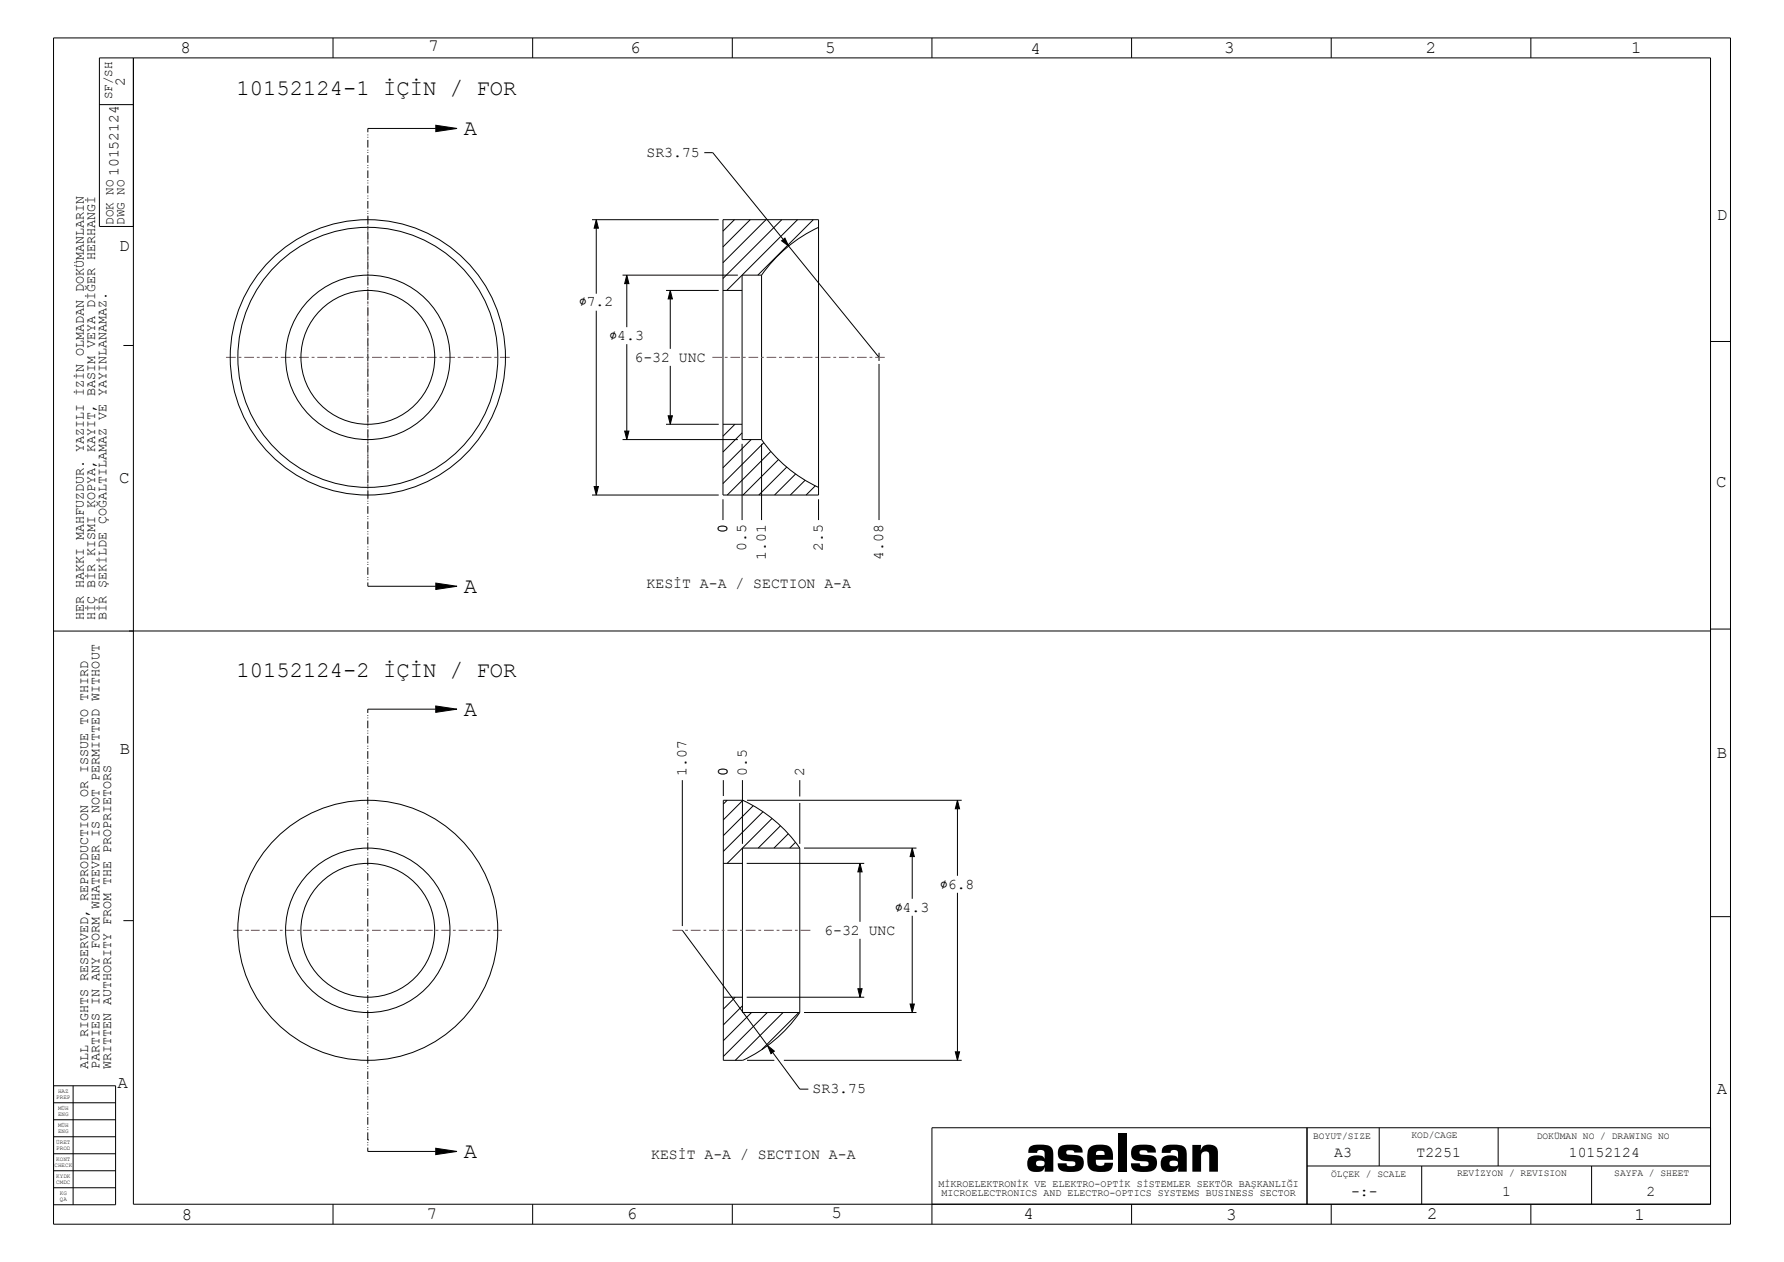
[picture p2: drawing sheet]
<svg xmlns="http://www.w3.org/2000/svg" width="420mm" height="297mm" viewBox="0 0 420 297" stroke-linecap="round" stroke-linejoin="round" font-family="sans-serif">
<g fill="none" stroke="#000" stroke-width=".24">
<path d="M12.6 8.9h394.8v279.2h-394.8zM31.4 13.6v269.8h371.3v-269.8h-379.3v39.7h8M78.4 8.9v4.7M125.4 8.9v4.7M172.4 8.9v4.7M219.4 8.9v4.7M266.4 8.9v4.7M313.4 8.9v4.7M360.4 8.9v4.7M23.4 24.6h8M86.6 31.7v.1M86.6 32.2v.2"/>
<path d="M86.6 32.9v1.8M86.6 35.3v.1M86.6 35.8v.2M86.6 36.5v1.8M86.6 38.8v.2M86.6 39.4v.2M102.6 29.5l5 .7-5 .8zM102.6 30.2h-16v.9M165.8 35.9h2l16.6 20.5M86.6 40.1v1.8M86.6 42.4v.2M86.6 43v.2"/>
<path d="M86.6 43.7v1.8M86.6 46v.2M86.6 46.6v.2M86.6 47.3v1.8M86.6 49.6v.2M86.6 50.2v.1M86.6 50.9v1.8M86.6 53.2v.2M86.6 53.8v.1M86.6 54.5v1.8M86.6 56.8v.2M86.6 57.3v.2"/>
<path d="M86.6 58.1v1.8M139.4 51.7h29.8M140.4 51.7l.5 2h-1zM140.4 53.7v15.4M170.2 51.7h22.5v64.8h-22.5zM172.9 51.7l-2.7 2.7M176.6 51.7l-6.4 6.4M180.3 51.7l-10.1 10.1M184 56.7l.8-.7 .9 1.9zM184 51.7l-13.8 13.8M185.7 57.9l21.2 26.2M187.8 51.7l-16.7 16.7"/>
<path d="M191.5 51.7l-13.1 13.1M192.7 53.5a33.7 33.7 0 0 0-13.4 11.3M86.6 60.4v.2M86.6 60.9v.2M86.6 61.7v1.8M86.6 64v.2M86.6 64.5v.2M86.6 65.2v1.8M86.6 67.6v.2M86.6 68.1v.2M86.6 68.8v1.8M86.6 71.2v.2"/>
<path d="M86.6 71.7v.2M86.6 72.4v1.8M86.6 74.8v.1M86.6 75.3v.2M86.6 76v1.8M86.6 78.4v.1M86.6 78.9v.2M86.6 79.6v1.8M140.4 73.1v41.4M146.6 64.8h27.1M147.6 64.8l.5 2h-1zM147.6 66.8v10.2"/>
<path d="M156.8 68.4h12.4M157.8 68.4l.5 2h-1zM157.8 70.4v11.7M170.2 68.4h4.5M179.3 64.8h-4.6v38.7h4.6M179.3 64.8v38.7M29.1 81.3h2.3M86.6 81.9v.2M86.6 82.5v.2M86.6 83.2v1.8M86.6 85.5v.2M86.6 86.1v.2"/>
<path d="M86.6 86.8v1.8M86.6 89.1v.2M86.6 89.7v.1M86.6 90.4v1.8M86.6 92.7v.2M86.6 93.3v.1M86.6 94v1.8M86.6 96.3v.2M86.6 96.9v.1M86.6 97.6v1.8M86.6 99.9v.2M147.6 81v20.5"/>
<path d="M156.8 99.9h12.4M157.3 97.9h1l-.5 2zM157.8 86.1v11.8M170.2 99.9h4.5M173 99.9l-2.8 2.8M206.9 83v1.9M206.9 85.6v36.8M402.7 80.4h4.7M86.6 100.4v.2M86.6 101.2v1.8M86.6 103.5v.2M86.6 104v.2"/>
<path d="M86.6 104.8v1.7M86.6 107.1v.2M86.6 107.6v.2M86.6 108.3v1.8M86.6 110.7v.2M86.6 111.2v.2M86.6 111.9v1.8M86.6 114.3v.1M86.6 114.8v.2M86.6 115.5v1.8M86.6 117.9v.1M86.6 118.4v.2"/>
<path d="M86.6 119.1v1.8M139.4 116.5h29.8M139.9 114.5h1l-.5 2zM146.6 103.5h27.1M147.1 101.5h1l-.5 2zM170.2 117.5v4.9M174.7 101.9l-4.5 4.5M174.7 104.5v17.9M176.8 103.5l-6.6 6.6M179.3 103.5a33.8 33.8 0 0 0 13.4 11.2M179.3 104.5v17.9M179.8 104.2l-9.6 9.6"/>
<path d="M181.5 106.2l-10.3 10.3M183.3 108.2l-8.4 8.3M185.2 109.9l-6.6 6.6M187.3 111.5l-4.9 5M189.6 113l-3.5 3.5M192 114.3l-2.2 2.2M192.7 117.5v4.9M86.6 137.1v.9h16M86.6 121.5v.1M86.6 122v.2M86.6 122.7v1.8M86.6 125v.2"/>
<path d="M86.6 125.6v.2M86.6 126.3v1.8M86.6 128.6v.2M86.6 129.2v.2M86.6 129.9v1.8M86.6 132.2v.2M86.6 132.8v.1M86.6 133.5v1.8M86.6 135.8v.2M86.6 136.4v.1M102.6 137.2l5 .8-5 .7zM402.7 148h4.7"/>
<path d="M402.7 148.5h-390.2M86.6 168.3v.2M86.6 168.9v.1M86.6 169.6v1.8M86.6 171.9v.2M86.6 172.5v.1M86.6 173.2v1.8M86.6 175.5v.2M86.6 176v.2M86.6 176.8v1.8M86.6 179.1v.2M86.6 179.6v.2"/>
<path d="M102.6 166.1l5 .8-5 .7zM102.6 166.9h-16v.9M86.6 180.4v1.8M86.6 182.7v.2M86.6 183.2v.2M86.6 183.9v1.8M86.6 186.3v.2M86.6 186.8v.2M86.6 187.5v1.8M86.6 189.9v.1M86.6 190.4v.2M86.6 191.1v1.8"/>
<path d="M86.6 193.5v.1M86.6 194v.2M86.6 194.7v1.8M86.6 197v.2M86.6 197.6v.2M86.6 198.3v1.8M160.6 183.6v34.3M170.3 183.6v3.7M171.2 188.3l-.9 .9M174.8 183.6v15M174.9 188.3l-4.6 4.7M175.9 188.3h50.5"/>
<path d="M177.3 189.6l-7 7.1M179.6 191l-9.3 9.4M181.8 192.6l-10.6 10.6M183.7 194.4l-5.2 5.2M185.6 196.2l-3.4 3.4M187.3 198.2l-1.4 1.4M188.3 199.6a33.7 33.7 0 0 0-13.4-11.3h-4.6v61.2h4.6a33.8 33.8 0 0 0 13.4-11.2M188.3 199.6h-13.5v38.7h13.5M188.3 183.6v3.8M188.3 189v9.6M188.3 199.6v38.7M189.3 199.6h26.5"/>
<path d="M214.8 199.6l.5 2h-1zM225.4 188.3l.5 2h-1zM225.4 190.3v15.8M29.1 216.7h2.3M86.6 200.6v.2M86.6 201.2v.2M86.6 201.9v1.8M86.6 204.2v.2M86.6 204.8v.1M86.6 205.5v1.8M86.6 207.8v.2M86.6 208.4v.1"/>
<path d="M86.6 209.1v1.8M86.6 211.4v.2M86.6 211.9v.2M86.6 212.7v1.8M86.6 215v.2M86.6 215.5v.2M86.6 216.2v1.8M86.6 218.6v.2M86.6 219.1v.2M86.6 219.8v1.8M160.6 218.9l20.1 27.2M170.3 203.2h4.5"/>
<path d="M175.8 203.2h27.7M202.5 203.2l.5 2h-1zM202.5 205.2v11.7M214.8 201.6v9.9M214.8 215.5v20.8M225.4 210.1v37.4M402.7 215.7h4.7M86.6 222.2v.1M86.6 222.7v.2M86.6 223.4v1.8M86.6 225.8v.1M86.6 226.3v.2"/>
<path d="M86.6 227v1.8M86.6 229.3v.2M86.6 229.9v.2M86.6 230.6v1.8M86.6 232.9v.2M86.6 233.5v.2M86.6 234.2v1.8M86.6 236.5v.2M86.6 237.1v.1M86.6 237.8v1.8M170.3 234.7h4.5M173.1 234.7l-2.8 2.8"/>
<path d="M174.8 236.7l-4.5 4.5M175.8 234.7h27.7M176.9 238.3l-6.6 6.6M180.6 238.3l-10.3 10.3M184.3 238.3l-11.2 11.2M188.1 238.3l-8.8 8.7M189.3 238.3h26.5M202 232.7h1l-.5 2zM202.5 220.9v11.8M214.3 236.3h1l-.5 2zM12.6 255.5h14.6v28h-14.6M12.6 259.5h14.6"/>
<path d="M17.2 255.5v28M86.6 240.1v.2M86.6 240.7v.1M86.6 241.4v1.8M86.6 243.7v.2M86.6 244.2v.2M86.6 245v1.8M86.6 247.3v.2M86.6 247.8v.2M86.6 248.5v1.8M86.6 250.9v.2M86.6 251.4v.2"/>
<path d="M86.6 252.1v1.8M86.6 254.5v.2M86.6 255v.2M86.6 255.7v1.8M86.6 258.1v.1M86.6 258.6v.2M86.6 259.3v1.8M175.9 249.5h6.4M180.7 246.1l1.6 1.3-.8 .6zM181.9 247.7l6.4 8.6h2M184.5 249.5h41.9M224.9 247.5h1l-.5 2z"/>
<path d="M12.6 263.5h14.6M12.6 267.5h14.6M12.6 271.5h14.6M12.6 275.5h14.6M12.6 279.5h14.6M86.6 268.3h.1M86.6 261.6v.2M86.6 262.2v.2M86.6 262.9v1.8M86.6 265.2v.2M86.6 265.8v.2M86.6 266.5v1.8"/>
<path d="M86.6 268.8v.2M86.6 269.4v.1M86.6 270.1v.9h16M102.6 270.2l5 .8-5 .7zM307.7 265.4v18M307.7 274.4h95M324.7 265.4v9M334.7 274.4v9M352.7 265.4v9M374.7 274.4v9M402.7 265.4h-183.3v22.7M78.4 283.4v4.7"/>
<path d="M125.4 283.4v4.7M172.4 283.4v4.7M266.4 283.4v4.7M313.4 283.4v4.7M360.4 283.4v4.7"/>
<circle cx="86.6" cy="218.9" r="30.6"/>
<circle cx="86.6" cy="218.9" r="19.4"/>
<circle cx="86.6" cy="218.9" r="15.8"/>
</g>
<g fill="#000">
<path d="M102.6 29.5l5 .7-5 .8zM140.4 51.7l.5 2h-1zM184 56.7l.8-.7 .9 1.9zM147.6 64.8l.5 2h-1zM157.8 68.4l.5 2h-1zM157.3 97.9h1l-.5 2zM139.9 114.5h1l-.5 2zM147.1 101.5h1l-.5 2zM102.6 137.2l5 .8-5 .7zM102.6 166.1l5 .8-5 .7zM214.8 199.6l.5 2h-1zM225.4 188.3l.5 2h-1z"/>
<path d="M202.5 203.2l.5 2h-1zM202 232.7h1l-.5 2zM214.3 236.3h1l-.5 2zM180.7 246.1l1.6 1.3-.8 .6zM224.9 247.5h1l-.5 2zM102.6 270.2l5 .8-5 .7z"/>
</g>
<g fill="none" stroke="#785055" stroke-width=".24">
<path d="M55 218.9h.1M55 218.9h2.1M57.7 218.9h.7M58.4 218.9h.1M59.1 218.9h2M61.8 218.9h.7M63.1 218.9h2.1M65.9 218.9h.6M67.2 218.9h2.1M70 218.9h.6M71.3 218.9h2.1M74 218.9h.7"/>
<path d="M75.4 218.9h2M78.1 218.9h.7M79.4 218.9h2.1M82.2 218.9h.6M83.5 218.9h2.1M86.3 218.9h.6M87.6 218.9h2.1M90.3 218.9h.7M91.7 218.9h2M94.4 218.9h.7M95.7 218.9h2.1M98.5 218.9h.6"/>
<path d="M99.8 218.9h2.1M102.6 218.9h.6M103.9 218.9h2.1M106.6 218.9h.7M108 218.9h2M110.7 218.9h.7M112 218.9h2.1M114.8 218.9h.6M116.1 218.9h2.1M158.3 218.9h2.3M161.3 218.9h.7M162.6 218.9h2.3"/>
<path d="M165.6 218.9h.7M166.9 218.9h2.3M169.9 218.9h.7M171.2 218.9h2.4M174.2 218.9h.7M175.6 218.9h2.3M178.5 218.9h.7M179.9 218.9h2.3M182.8 218.9h.7M184.2 218.9h2.3M187.1 218.9h.7M188.5 218.9h2.3"/>
</g>
<!-- layer: 02___PRT_ALL_AXES -->
<g fill="none" stroke="#785055" stroke-width=".24">
<path d="M86.6 50.7v2.3M86.6 53.7v.6M86.6 55v2.3M86.6 58v.6M86.6 59.3v2.3M86.6 62.3v.6M86.6 63.6v2.3M86.6 66.6v.6M86.6 67.9v2.3M86.6 70.9v.6M86.6 72.2v2.3M86.6 75.2v.6"/>
<path d="M86.6 76.5v2.3M86.6 79.5v.6M53.2 84.1h2.3M56.2 84.1h.6M57.5 84.1h2.3M60.5 84.1h.6M61.8 84.1h2.3M64.8 84.1h.6M66.1 84.1h2.3M69.1 84.1h.6M70.4 84.1h2.3M73.4 84.1h.6"/>
<path d="M74.7 84.1h2.3M77.7 84.1h.6M79 84.1h2.3M82 84.1h.6M83.3 84.1h2.3M86.3 84.1h.6M86.6 80.8v2.3M86.6 83.8v.6M86.6 85.1v2.3M86.6 88.1v.6M86.6 89.4v2.3M86.6 92.4v.6"/>
<path d="M86.6 93.7v2.3M86.6 96.7v.6M86.6 98v2.3M87.6 84.1h2.3M90.6 84.1h.6M91.9 84.1h2.3M94.9 84.1h.6M96.2 84.1h2.3M99.2 84.1h.6M100.5 84.1h2.3M103.5 84.1h.6M104.8 84.1h2.3"/>
<path d="M107.8 84.1h.6M109.1 84.1h2.3M112.1 84.1h.6M113.4 84.1h2.3M116.4 84.1h.6M117.7 84.1h2.3M167.7 84.1h2.3M170.6 84.1h.7M172 84.1h2.2M174.9 84.1h.7M176.2 84.1h2.3M179.2 84.1h.6"/>
<path d="M180.5 84.1h2.2M183.4 84.1h.7M184.7 84.1h2.3M187.7 84.1h.6M189 84.1h2.3M191.9 84.1h.7M193.3 84.1h2.2M196.2 84.1h.7M197.5 84.1h2.3M200.4 84.1h.7M201.8 84.1h2.2M204.7 84.1h.7"/>
<path d="M206 84.1h2.3M86.6 101v.6M86.6 102.3v2.3M86.6 105.3v.6M86.6 106.6v2.3M86.6 109.6v.6M86.6 110.9v2.3M86.6 113.9v.6M86.6 115.2v2.3"/>
</g>
<g fill="none" stroke="#000" stroke-width=".24">
<circle cx="86.6" cy="84.1" r="32.4"/>
<circle cx="86.6" cy="84.1" r="30.6"/>
<circle cx="86.6" cy="84.1" r="19.4"/>
<circle cx="86.6" cy="84.1" r="15.8"/>
</g>
<text font-size="13.5" x="241.4" y="275.7">aselsan</text>
<g font-size="5.2">
<text x="55.7" y="22.3">10152124-1 ^Ç^N / FOR</text>
<text x="109.2" y="31.7">A</text>
<text x="109.2" y="139.5">A</text>
<text x="55.7" y="159.3">10152124-2 ^Ç^N / FOR</text>
<text x="109.2" y="168.4">A</text>
<text x="109.2" y="272.5">A</text>
</g>
<g font-size="4.1">
<text x="42.5" y="12.5">8</text>
<text x="100.8" y="12.1">7</text>
<text x="148.4" y="12.4">6</text>
<text x="194.3" y="12.5">5</text>
<text x="242.6" y="12.6">4</text>
<text x="288.2" y="12.4">3</text>
<text x="335.6" y="12.4">2</text>
<text x="384.1" y="12.5">1</text>
<text x="404.2" y="51.7">D</text>
<text x="28" y="59.2">D</text>
<text x="28" y="113.6">C</text>
<text x="404" y="114.6">C</text>
<text x="28.2" y="177.6">B</text>
<text x="404.2" y="178.5">B</text>
<text x="27.7" y="255.9">A</text>
<text x="404.2" y="257.4">A</text>
<text x="42.8" y="287">8</text>
<text x="100.5" y="286.8">7</text>
<text x="147.6" y="286.8">6</text>
<text x="195.7" y="286.6">5</text>
<text x="240.9" y="286.8">4</text>
<text x="288.7" y="287">3</text>
<text x="336" y="286.8">2</text>
<text x="384.8" y="287">1</text>
</g>
<g font-size="3.5">
<text x="27.9" y="41.5" transform="rotate(-90 27.9 41.5)">10152124</text>
<text x="152.2" y="36.9">SR3.75</text>
<text x="138.1" y="72.1">7.2</text>
<text x="145.3" y="80">4.3</text>
<text x="149.4" y="85.1">6-32 UNC</text>
<text x="171.2" y="125.5" transform="rotate(-90 171.2 125.5)">0</text>
<text x="175.7" y="129.7" transform="rotate(-90 175.7 129.7)">0.5</text>
<text x="180.3" y="131.8" transform="rotate(-90 180.3 131.8)">1.01</text>
<text x="193.7" y="129.7" transform="rotate(-90 193.7 129.7)">2.5</text>
<text x="207.9" y="131.8" transform="rotate(-90 207.9 131.8)">4.08</text>
<text x="152.2" y="138.4">KES^T A-A / SECTION A-A</text>
<text x="161.6" y="182.6" transform="rotate(-90 161.6 182.6)">1.07</text>
<text x="171.3" y="182.6" transform="rotate(-90 171.3 182.6)">0</text>
<text x="175.8" y="182.6" transform="rotate(-90 175.8 182.6)">0.5</text>
<text x="189.3" y="182.6" transform="rotate(-90 189.3 182.6)">2</text>
<text x="223.2" y="209.1">6.8</text>
<text x="212.5" y="214.5">4.3</text>
<text x="194.1" y="219.9">6-32 UNC</text>
<text x="191.3" y="257.3">SR3.75</text>
<text x="153.3" y="272.8">KES^T A-A / SECTION A-A</text>
<text x="314.1" y="272.4">A3</text>
<text x="333.5" y="272.4">T2251</text>
<text x="369.3" y="272.4">10152124</text>
<text x="318.1" y="281.4">-:-</text>
<text x="353.7" y="281.4">1</text>
<text x="387.7" y="281.4">2</text>
</g>
<g font-size="3.1">
<text x="19.7" y="146" transform="rotate(-90 19.7 146)">HER HAKKI MAHFUZDUR. YAZILI ^Z^N OLMADAN DOKÜMANLARIN</text>
<text x="22.4" y="146" transform="rotate(-90 22.4 146)">H^Ç B^R KISMI KOPYA, KAYIT, BASIM VEYA D^|ER HERHANG^</text>
<text x="25.1" y="146" transform="rotate(-90 25.1 146)">B^R 'EK^LDE ÇO|ALTILAMAZ VE YAYINLANAMAZ.</text>
<text x="20.7" y="251.5" transform="rotate(-90 20.7 251.5)">ALL RIGHTS RESERVED, REPRODUCTION OR ISSUE TO THIRD</text>
<text x="23.4" y="251.5" transform="rotate(-90 23.4 251.5)">PARTIES IN ANY FORM WHATEVER IS NOT PERMITTED WITHOUT</text>
<text x="26.1" y="251.5" transform="rotate(-90 26.1 251.5)">WRITTEN AUTHORITY FROM THE PROPRIETORS</text>
</g>
<g font-size="3">
<text x="26.4" y="23.4" transform="rotate(-90 26.4 23.4)">SF/SH</text>
<text x="26.7" y="52.9" transform="rotate(-90 26.7 52.9)">DOK NO</text>
<text x="29.3" y="52.9" transform="rotate(-90 29.3 52.9)">DWG NO</text>
<text x="136.3" y="72.1">⌀</text>
<text x="143.5" y="80">⌀</text>
<text x="221.4" y="209.1">⌀</text>
<text x="210.7" y="214.5">⌀</text>
</g>
<g font-size="2.4">
<text x="221" y="279.4">M^KROELEKTRON^K VE ELEKTRO-OPT^K S^STEMLER SEKTÖR BA'KANLI|I</text>
<text x="221.7" y="281.4">MICROELECTRONICS AND ELECTRO-OPTICS SYSTEMS BUSINESS SECTOR</text>
</g>
<g font-size="2.3">
<text x="309.1" y="267.9">BOYUT/SIZE</text>
<text x="332.3" y="267.8">KOD/CAGE</text>
<text x="361.8" y="268">DOKÜMAN NO / DRAWING NO</text>
<text x="313.4" y="277">ÖLÇEK / SCALE</text>
<text x="343" y="276.9">REV^ZYON / REVISION</text>
<text x="380.1" y="276.9">SAYFA / SHEET</text>
</g>
<g font-size="1.4">
<text x="13.7" y="257.3">HAZ</text>
<text x="13.2" y="258.5">PREP</text>
<text x="13.7" y="261.3">MÜH</text>
<text x="13.7" y="262.5">ENG</text>
<text x="13.2" y="269.3">ÜRET</text>
<text x="13.7" y="265.3">MÜH</text>
<text x="13.7" y="266.5">ENG</text>
<text x="12.8" y="274.5">CHECK</text>
<text x="13.2" y="270.5">PROD</text>
<text x="13.2" y="273.3">KONT</text>
<text x="13.2" y="277.3">KYDK</text>
<text x="13.2" y="278.5">CMDC</text>
<text x="14.1" y="281.3">KG</text>
<text x="14.1" y="282.5">QA</text>
</g>
</svg>
